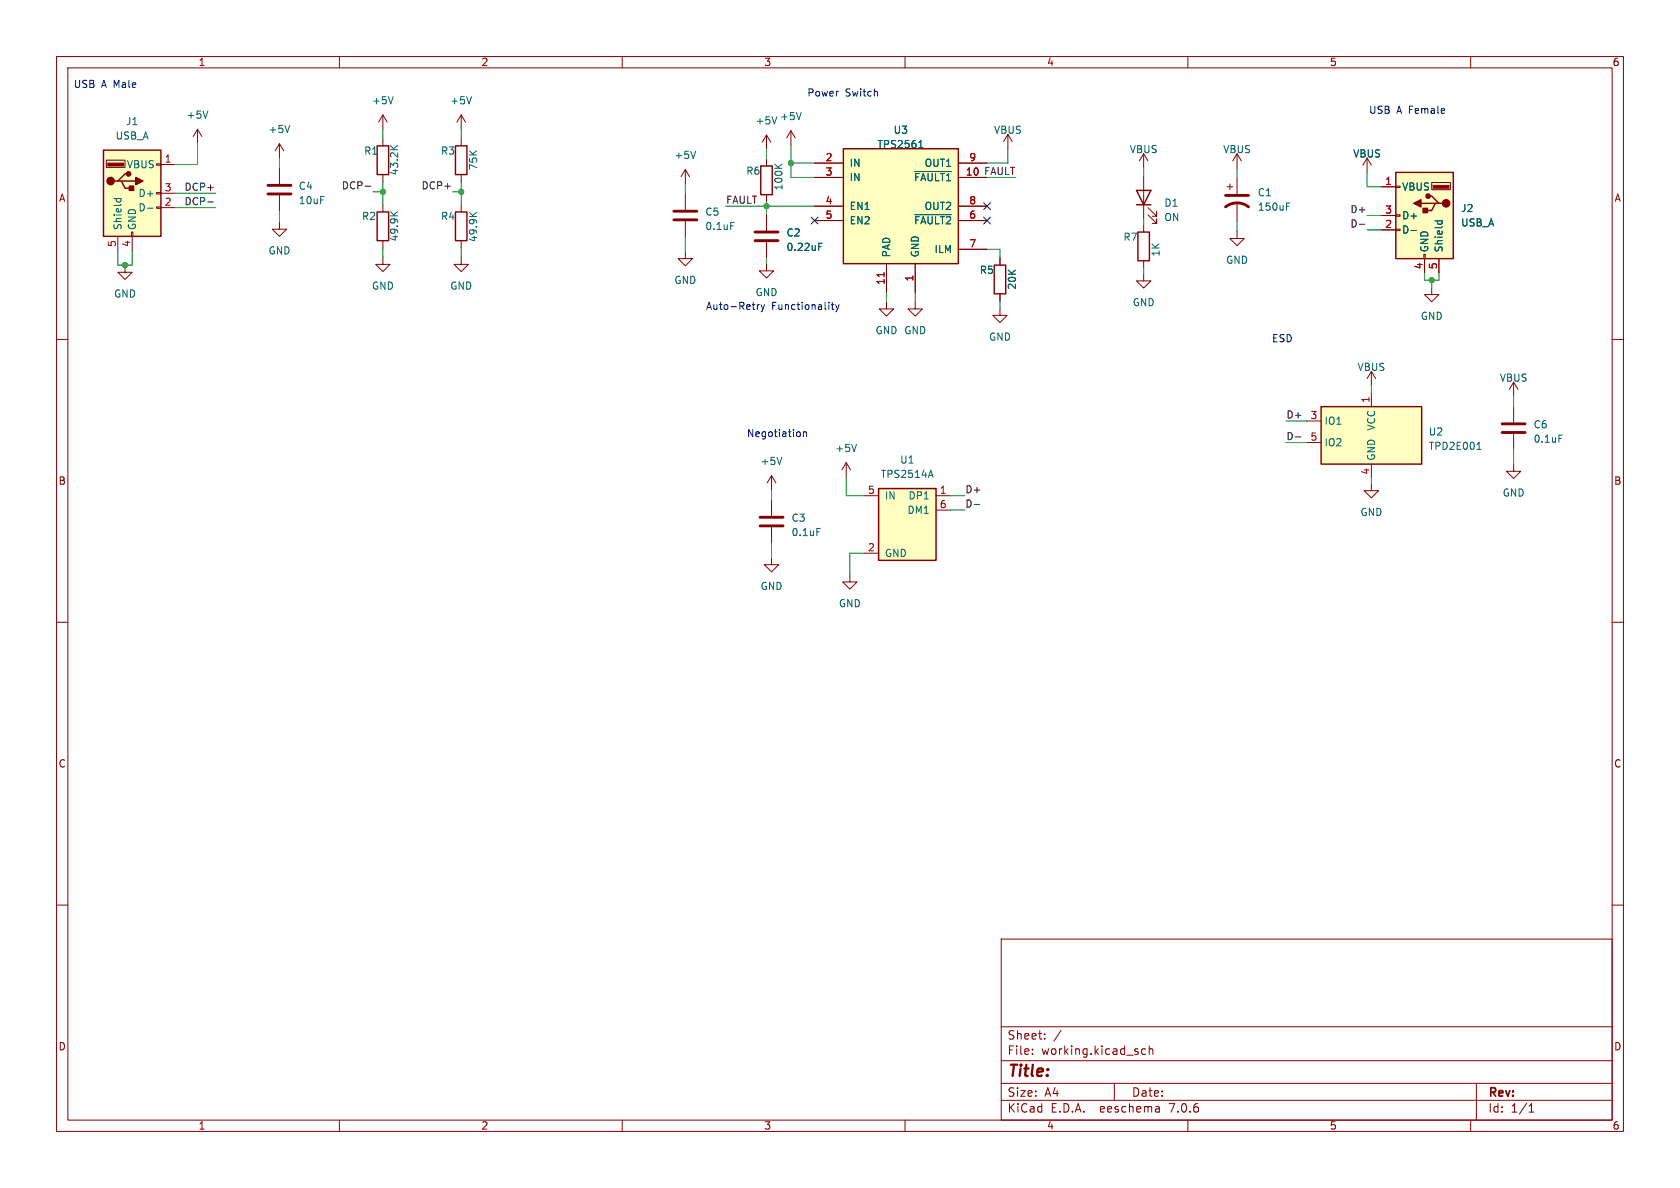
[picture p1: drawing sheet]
<svg xmlns="http://www.w3.org/2000/svg" width="297mm" height="210mm" viewBox="0 0 297 210" stroke-linecap="round" stroke-linejoin="round" font-family="sans-serif">
<g fill="none" stroke="#840000" stroke-width=".18">
<path d="M10 10h277v190h-277zM12 12h273v186h-273zM60 10v2M110 10v2M160 10v2M210 10v2M260 10v2M18.8 28.3h3.3v1.3h-3.3zM27.7 36.6h.7v.2h-.7zM27.7 34h.7v.3h-.7zM27.7 29h.7v.2h-.7zM28.4 29.1h2.6"/>
<path d="M28.4 36.7h2.6M28.4 34.2h2.6M34.9 22.9l-.7 1.2M34.9 22.9v2.5M34.9 22.9l.8 1.2M49.4 39.2v1.3h1.3l-1.3 1.3-1.3-1.3h1.3M49.4 25.4l-.8 1.3M49.4 25.4v2.5M49.4 29.7v2.8M49.4 34.5v2.8M49.4 25.4l.8 1.3M67.7 20.3v2.6"/>
<path d="M67.7 24.5v1.3M67.7 30.9v1.2M67.7 36.2v1.3M67.7 20.3l-.8 1.3M67.7 20.3l.8 1.3M81.5 20.3l-.7 1.3M81.5 20.3v2.6M81.5 24.5v1.3M81.5 30.9v1.2M81.5 36.2v1.3M81.5 20.3l.8 1.3M121.2 30v2.5"/>
<path d="M121.2 34.3v2.8M121.2 39.1v2.8M121.2 30l-.8 1.2M121.2 30l.7 1.2M135.5 23.9v2.5M135.5 28.1v1.2M135.5 34.4v1.3M135.5 38v2.8M135.5 23.9l-.8 1.2M135.5 23.9l.8 1.2M139.8 23.1l-.7 1.3M139.8 23.1v2.6"/>
<path d="M139.8 23.1l.8 1.3M144 31.4h5.1M144 28.8h5.1M144 36.4h5.1M144 39h5.1M169.4 31.4h5.1M169.4 28.8h5.1M169.4 36.4h5.1M169.4 39h5.1M178.2 23.7l-.8 1.3M178.2 23.7v2.6M178.2 23.7l.7 1.3"/>
<path d="M202.2 27.2v2.5M202.2 31.1v7.6M202.2 39.8v1.2M202.2 27.2l-.8 1.2M202.2 27.2l.7 1.2M202.9 38l1.6 1.5v-.8v.8h-.8M202.9 36.7l1.6 1.5v-.7v.7h-.8M216.9 33h1M217.4 32.5v1M218.7 27.2v2.5M218.7 31.5v2.8M218.7 35.8v3.3"/>
<path d="M218.7 27.2l-.8 1.2M218.7 27.2l.8 1.2M241.7 27.9l-.8 1.3M241.7 27.9v2.6M241.7 27.9l.7 1.3M244.2 33h2.6M244.2 38.1h2.6M246.8 38h.7v.2h-.7zM246.8 32.9h.7v.2h-.7zM253.1 32.3h3.3v1.2h-3.3zM10 60h2M20.8 41.8v2.5"/>
<path d="M22.1 46.9v1.2h1.3l-1.3 1.3-1.3-1.3h1.3M23.2 41h.3v.8h-.3zM23.4 41.8v2.5M67.7 45.5v1.2h1.3l-1.3 1.3-1.3-1.3h1.3M67.7 42.5v1.3M81.5 45.5v1.2h1.3l-1.3 1.3-1.2-1.3h1.2M81.5 42.5v1.3M121.2 44.5v1.2h1.2l-1.2 1.3-1.3-1.3h1.3M135.5 46.6v1.3h1.3l-1.3 1.2-1.3-1.2h1.3M135.5 42.8v2.8M156.7 53.3v1.3h1.3l-1.3 1.3-1.3-1.3h1.3M156.7 46.6v5.1"/>
<path d="M161.8 53.3v1.3h1.3l-1.3 1.3-1.3-1.3h1.3M161.8 46.6v5.1M169.4 44.1h5.1M176.8 54.5v1.3h1.3l-1.3 1.2-1.3-1.2h1.3M176.8 45.6v1.3M176.8 51.9v1.3M202.2 48.4v1.3h1.3l-1.3 1.2-1.3-1.2h1.3M202.2 46.1v1.3M218.7 40.9v1.3h1.3l-1.3 1.2-1.3-1.2h1.3M244.2 40.6h2.6M246.8 40.5h.7v.3h-.7zM251.7 45h.3v.7h-.3z"/>
<path d="M251.8 45.7v2.6M253.1 50.8v1.3h1.3l-1.3 1.2-1.3-1.2h1.3M254.4 45.7v2.6M285 60h2M231 74.4h2.6M231 78.2h2.6M242.4 65.7l-.7 1.2M242.4 65.7v2.5M242.4 69.3v2.6M242.4 65.7l.8 1.2M267.6 67.6v2.5M267.6 71.9v2.8"/>
<path d="M267.6 76.7v2.8M267.6 67.6l-.8 1.2M267.6 67.6l.8 1.2M136.4 98.6v1.2h1.3l-1.3 1.3-1.3-1.3h1.3M136.4 84.1v2.5M136.4 88.4v2.8M136.4 93.2v2.8M136.4 84.1l-.8 1.2M136.4 84.1l.8 1.2M149.6 81.8l-.8 1.3M149.6 81.8v2.5M149.6 81.8l.8 1.3"/>
<path d="M152.8 87.6h2.5M152.8 97.8h2.5M165.5 87.6h2.5M165.5 90.2h2.5M242.4 85.5v1.2h1.3l-1.3 1.3-1.2-1.3h1.2M242.4 82v2.6M267.6 82v1.3h1.3l-1.3 1.3-1.3-1.3h1.3M10 110h2M150.2 101.6v1.3h1.3l-1.3 1.2-1.2-1.2h1.2M285 110h2M10 160h2M285 160h2"/>
<path d="M177 166h108v32h-108zM60 198v2M110 198v2M160 198v2M177 194.5h108M177 191.5h108M177 187.5h108M177 181.5h108M182.5 186.3v.1M182.5 185.5v.1M184.7 183.6v.1M184.7 182.8v.1"/>
<path d="M187.6 182.1l-1.3 2M197 191.5v3M202.5 185.5l-.4-.1-.3 .3v.4l.2 .2h.5M203.2 185.5l.2-.1 .3 .1 .1 .9M203.2 184.9v1.5M204.9 195.7l.1 .9M205 196.5l-.2 .1M205 196h-.2M210 198v2M260 198v2M261 191.5v6.5M270.3 196.6h.9"/>
<path d="M270.3 195.5l.4-.4v1.5"/>
</g>
<path d="M47.4 34.3h4M47.4 32.8h4M119.1 38.9h4.1M119.1 37.3h4.1M216.7 36.6a3.3 3.3 0 0 1 4 0M216.7 34.5h4M133.5 42.5h4M133.5 41h4M265.6 76.5h4M265.6 74.9h4M134.4 93h4M134.4 91.4h4" fill="none" stroke="#840000" stroke-width=".51"/>
<g fill="none" stroke="#006464" stroke-width=".18">
<path d="M36.7 19.6l-.4 1.3M69.5 17.1l-.4 1.3M83.3 17.1l-.4 1.3M141.6 19.9l-.4 1.3M20.1 35.1h1.3M20.6 35.1v.4M21.3 35.1l.1 .4M26.1 36.8h.9M51.2 22.2l-.4 1.2M69 25.7l.8 .8M69 37.4l.8 .8M70.3 25.7l-.7 .6"/>
<path d="M70.3 37.4l-.7 .6M83 37.6l.7 .7M84.3 37.6l-.8 .5M123 26.7l-.5 1.3M129.2 39.3h.6M137 29l.7 .7M137.3 20.6l-.4 1.3M138.2 29l-.7 .6M161.7 30.3h6.5M161.7 37.9h6.5M162.4 26.1h.8M162.6 25.1l.2-.3v1.3"/>
<path d="M227.4 36.5h.5M227.4 35.9h.6M253.7 39h1.3M254.2 39l-.1 .4M254.9 39l.1 .4M144.7 43.6h.5M144.7 43h.6M249.4 40.7h1M151.4 78.6l-.4 1.2M261.1 79.4h.7M261.4 78.4l.1-.2v1.2M275.6 76.9h.6"/>
<path d="M138.2 80.8l-.4 1.3M144.4 93.4h.6M164.2 84h.6M164.5 83.1l.5 1.3"/>
</g>
<g fill="none" stroke="#840000" stroke-width=".25">
<path d="M18.3 26.5h10.1v15.3h-10.1zM20.8 32h.7l.6 1.3h1.3M21.5 32h2.5M22.7 30.7h-.6l-1.3 1.3h-.6M66.7 25.8h2v5.1h-2zM66.7 37.5h2v5h-2zM80.5 25.8h2v5.1h-2zM80.5 37.5h2v5h-2zM134.5 29.3h2v5.1h-2zM149.1 26.3h20.3v20.3h-20.3zM200.9 33.7h2.6l-1.3 2.5zM200.9 36.2h2.6"/>
<path d="M246.8 30.5h10.1v15.2h-10.1zM251.2 35.9h2.5M252.5 34.7h.6l1.3 1.2h.6M254.4 35.9h-.7l-.6 1.3h-1.3M175.8 46.9h2v5h-2zM201.2 41h2v5.1h-2zM233.6 71.9h17.7v10.1h-17.7zM155.3 86.4h10.2v12.7h-10.2z"/>
</g>
<g fill="#ffffc2" stroke="#ffffc2" stroke-width=".18">
<path d="M149.1 26.3h20.3v20.3h-20.3z"/>
<path d="M18.3 26.5h10.1v15.3h-10.1z"/>
<path d="M155.3 86.4h10.2v12.7h-10.2z"/>
<path d="M246.8 30.5h10.1v15.2h-10.1z"/>
<path d="M233.6 71.9h17.7v10.1h-17.7z"/>
</g>
<path d="M156.3 48.2v.7" fill="none" stroke="#a90000" stroke-width=".18"/>
<g fill="#840000" stroke="#840000" stroke-width=".25">
<path d="M24 31.4l1.3 .6-1.3 .6z"/>
<path d="M22.9 32.9h.7v.8h-.7z"/>
<path d="M249.9 35.9l1.3-.6v1.3z"/>
<path d="M251.6 36.8h.7v.8h-.7z"/>
<circle cx="19.6" cy="32" r=".63"/>
<circle cx="22.7" cy="30.7" r=".38"/>
<circle cx="255.7" cy="35.9" r=".63"/>
<circle cx="252.5" cy="34.7" r=".38"/>
</g>
<g fill="#840000" stroke="#840000" stroke-width=".18">
<path d="M19 28.8h2.8v.5h-2.8z"/>
<path d="M253.4 32.8h2.8v.5h-2.8z"/>
</g>
<path d="M36.7 35.7h1M64.5 32.9h1M240.3 39.6h1M229 77.2h1M172.2 89.2h1" fill="none" stroke="#0f0f0f" stroke-width=".18"/>
<g fill="none" stroke="#0000c2" stroke-width=".18">
<path d="M133.9 53.9v.8M134.2 53.9l-.3 .2M134.6 53.9l.3 .8M134.9 54.7l-.3 .4M135.2 53.9l-.3 .8M146.9 53.9h.5M147.1 53.4v1.1l.3 .2M147.7 53.9l.3 .8M148 54.7l-.3 .4M148.3 53.9l-.3 .8M141.4 76.4l.1 .2-.1 .5M142 76.5l.2-.2 .3 .1 .1 .8"/>
<path d="M142 76.3v.9"/>
</g>
<g fill="none" stroke="#009600" stroke-width=".18">
<path d="M31 34.2h7.1M31 36.7h7.1M34.9 25.4v3.7h-3.9M49.4 27.9v1.8M49.4 37.3v1.9M65.9 33.9h1.8M67.7 22.9v1.6M67.7 32.1v4.1M80 33.9h1.5M81.5 22.9v1.6M81.5 32.1v4.1M121.2 32.5v1.8"/>
<path d="M128.3 36.4h15.7M135.5 26.4v1.7M135.5 35.7v2.3M139.8 28.8h4.2M139.8 25.7v5.7h4.2M174.5 31.4h5.1M178.2 26.3v2.5h-3.7M202.2 29.7v1.4M202.2 38.7v1.1M218.7 29.7v1.8M218.7 39.1v1.8M241.7 30.5v2.5h2.5"/>
<path d="M241.7 38.1h2.5M20.8 44.3v2.6h2.6v-2.6M67.7 43.8v1.7M81.5 43.8v1.7M121.2 41.9v2.6M135.5 45.6v1M156.7 51.7v1.6M161.8 51.7v1.6M174.5 44.1h2.3v1.5M176.8 53.2v1.3M202.2 47.4v1M241.7 40.6h2.5"/>
<path d="M251.8 48.3v1.2h2.6v-1.2M253.1 49.5v1.3M227.3 78.2h3.7M227.3 74.4h3.7M242.4 68.2v1.1M267.6 70.1v1.8M267.6 79.5v2.5M136.4 86.6v1.8M136.4 96v2.6M149.6 84.3v3.3h3.2M152.8 97.8h-2.6v3.8M168 90.2h2.6"/>
<path d="M168 87.6h2.6M242.4 84.6v.9"/>
</g>
<path d="M143.4 38.4l1.2 1.2M144.6 38.4l-1.2 1.2M173.9 35.8l1.2 1.3M173.9 38.4l1.2 1.2M175.1 35.8l-1.2 1.3M175.1 38.4l-1.2 1.2" fill="none" stroke="#000084" stroke-width=".18"/>
<g fill="#009600" stroke="#009600" stroke-width=".18">
<circle cx="139.8" cy="28.8" r=".46"/>
<circle cx="67.7" cy="33.9" r=".46"/>
<circle cx="22.1" cy="46.9" r=".46"/>
<circle cx="81.5" cy="33.9" r=".46"/>
<circle cx="253.1" cy="49.5" r=".46"/>
<circle cx="135.5" cy="36.4" r=".46"/>
</g>
<text font-size="2.8" fill="#840000" x="178" y="190.9">Title:</text>
<g font-size="2.1" fill="#840000">
<text x="178" y="184">Sheet:</text>
<text x="178" y="186.7">File:</text>
<text x="184.1" y="186.7">working.kicad_sch</text>
<text x="178" y="196.9">KiCad</text>
<text x="178" y="194.1">Size:</text>
<text x="184.7" y="194.1">A4</text>
<text x="185.7" y="196.9">E.D.A.</text>
<text x="194.6" y="196.9">eeschema</text>
<text x="200" y="194.1">Date:</text>
<text x="207" y="196.9">7.0.6</text>
<text x="263" y="194.3">Rev:</text>
<text x="263" y="196.9">Id:</text>
<text x="267.1" y="196.9">1/1</text>
</g>
<g font-size="1.8" fill="#840000">
<text x="35" y="11.9">1</text>
<text x="85" y="11.9">2</text>
<text x="135" y="11.9">3</text>
<text x="185" y="11.9">4</text>
<text x="235" y="11.9">5</text>
<text x="285" y="11.9">6</text>
<text x="10.3" y="35.9">A</text>
<text x="285.3" y="35.9">A</text>
<text x="10.3" y="85.9">B</text>
<text x="285.3" y="85.9">B</text>
<text x="10.3" y="135.9">C</text>
<text x="285.3" y="135.9">C</text>
<text x="10.3" y="185.9">D</text>
<text x="285.3" y="185.9">D</text>
<text x="35" y="199.9">1</text>
<text x="85" y="199.9">2</text>
<text x="135" y="199.9">3</text>
<text x="185" y="199.9">4</text>
<text x="235" y="199.9">5</text>
<text x="285" y="199.9">6</text>
</g>
<g font-size="1.8" fill="#0000c2">
<text x="13" y="15.6">USB</text>
<text x="17.9" y="15.6">A Male</text>
<text x="142.6" y="17.1">Power</text>
<text x="149.4" y="17.1">Switch</text>
<text x="241.9" y="20.2">USB</text>
<text x="246.9" y="20.2">A Female</text>
<text x="124.7" y="54.9">Auto-Retry</text>
<text x="136.4" y="54.9">Functionality</text>
<text x="224.8" y="60.6">ESD</text>
<text x="132" y="77.3">Negotiation</text>
</g>
<g font-size="1.8" fill="#006464">
<text x="22.2" y="22.3">J1</text>
<text x="32.9" y="21.2">+5V</text>
<text x="47.4" y="23.7">+5V</text>
<text x="65.7" y="18.6">+5V</text>
<text x="79.5" y="18.6">+5V</text>
<text x="133.5" y="22.2">+5V</text>
<text x="137.8" y="21.4">+5V</text>
<text x="157.9" y="23.9">U3</text>
<text x="175.6" y="23.9">VBUS</text>
<text x="20.3" y="24.9">USB_A</text>
<text x="22.3" y="29.9">VBUS</text>
<text x="64.3" y="27.5">R1</text>
<text x="77.9" y="27.5">R3</text>
<text x="119.1" y="28.3">+5V</text>
<text x="150.1" y="29.7">IN</text>
<text x="155" y="26.4">TPS2561</text>
<text x="163.4" y="29.7">OUT1</text>
<text x="199.6" y="27.3">VBUS</text>
<text x="216.1" y="27.3">VBUS</text>
<text x="239.1" y="28">VBUS</text>
<text x="24.4" y="35">D+</text>
<text x="52.7" y="33.8">C4</text>
<text x="70.6" y="31.1" transform="rotate(-90 70.6 31.1)">43.2K</text>
<text x="84.6" y="30.2" transform="rotate(-90 84.6 30.2)">75K</text>
<text x="131.8" y="31.1">R6</text>
<text x="138.5" y="33.8" transform="rotate(-90 138.5 33.8)">100K</text>
<text x="150.1" y="32.2">IN</text>
<text x="161.5" y="32.2">~{FAULT1}</text>
<text x="222.3" y="34.9">C1</text>
<text x="247.8" y="33.9">VBUS</text>
<text x="21.7" y="40.8" transform="rotate(-90 21.7 40.8)">Shield</text>
<text x="24.2" y="40.8" transform="rotate(-90 24.2 40.8)">GND</text>
<text x="24.4" y="37.6">D-</text>
<text x="52.7" y="36.3">10uF</text>
<text x="63.9" y="39.1">R2</text>
<text x="77.9" y="39.1">R4</text>
<text x="124.6" y="38.3">C5</text>
<text x="124.6" y="40.9">0.1uF</text>
<text x="150.1" y="37.3">EN1</text>
<text x="150.1" y="39.9">EN2</text>
<text x="161.5" y="39.9">~{FAULT2}</text>
<text x="163.4" y="37.3">OUT2</text>
<text x="205.7" y="36.7">D1</text>
<text x="205.7" y="39.3">ON</text>
<text x="222.3" y="37.4">150uF</text>
<text x="247.8" y="41.5">D-</text>
<text x="247.8" y="39">D+</text>
<text x="258.2" y="37.7">J2</text>
<text x="258.2" y="40.2">USB_A</text>
<text x="47.4" y="45.2">GND</text>
<text x="70.6" y="42.8" transform="rotate(-90 70.6 42.8)">49.9K</text>
<text x="84.6" y="42.9" transform="rotate(-90 84.6 42.9)">49.9K</text>
<text x="138.9" y="42">C2</text>
<text x="138.9" y="44.6">0.22uF</text>
<text x="157.6" y="45.6" transform="rotate(-90 157.6 45.6)">PAD</text>
<text x="162.7" y="45.6" transform="rotate(-90 162.7 45.6)">GND</text>
<text x="165.1" y="44.9">ILM</text>
<text x="198.5" y="42.8">R7</text>
<text x="205.2" y="45.5" transform="rotate(-90 205.2 45.5)">1K</text>
<text x="216.7" y="46.8">GND</text>
<text x="252.7" y="44.7" transform="rotate(-90 252.7 44.7)">GND</text>
<text x="255.2" y="44.7" transform="rotate(-90 255.2 44.7)">Shield</text>
<text x="20.1" y="52.8">GND</text>
<text x="65.7" y="51.4">GND</text>
<text x="79.5" y="51.4">GND</text>
<text x="119.1" y="50.4">GND</text>
<text x="133.5" y="52.6">GND</text>
<text x="173.1" y="48.6">R5</text>
<text x="179.8" y="51.3" transform="rotate(-90 179.8 51.3)">20K</text>
<text x="154.7" y="59.3">GND GND</text>
<text x="200.1" y="54.3">GND</text>
<text x="251.1" y="56.7">GND</text>
<text x="174.7" y="60.4">GND</text>
<text x="239.9" y="65.8">VBUS</text>
<text x="265" y="67.7">VBUS</text>
<text x="234.1" y="75.3">IO1</text>
<text x="243.3" y="76.2" transform="rotate(-90 243.3 76.2)">VCC</text>
<text x="252.5" y="77.2">U2</text>
<text x="271" y="75.9">C6</text>
<text x="134.4" y="82.4">+5V</text>
<text x="147.6" y="80.1">+5V</text>
<text x="159" y="82.1">U1</text>
<text x="234.1" y="79.1">IO2</text>
<text x="243.3" y="81.5" transform="rotate(-90 243.3 81.5)">GND</text>
<text x="252.5" y="79.7">TPD2E001</text>
<text x="271" y="78.5">0.1uF</text>
<text x="155.6" y="84.7">TPS2514A</text>
<text x="156.3" y="88.5">IN</text>
<text x="160.5" y="88.5">DP1</text>
<text x="265.6" y="88">GND</text>
<text x="139.8" y="92.4">C3</text>
<text x="139.8" y="95">0.1uF</text>
<text x="160.3" y="91">DM1</text>
<text x="240.4" y="91.4">GND</text>
<text x="156.3" y="98.7">GND</text>
<text x="134.4" y="104.5">GND</text>
<text x="148.2" y="107.5">GND</text>
</g>
<g font-size="1.8" fill="#a90000">
<text x="29" y="28.8">1</text>
<text x="145.9" y="28.6">2</text>
<text x="171.3" y="28.6">9</text>
<text x="29" y="33.9">3</text>
<text x="145.9" y="31.1">3</text>
<text x="170.6" y="31.1">10</text>
<text x="244.8" y="32.8">1</text>
<text x="29" y="36.4">2</text>
<text x="145.9" y="36.2">4</text>
<text x="145.9" y="38.7">5</text>
<text x="171.3" y="38.7">6</text>
<text x="171.3" y="36.2">8</text>
<text x="244.8" y="40.4">2</text>
<text x="244.8" y="37.8">3</text>
<text x="20.6" y="43.8" transform="rotate(-90 20.6 43.8)">5</text>
<text x="23.1" y="43.8" transform="rotate(-90 23.1 43.8)">4</text>
<text x="171.3" y="43.8">7</text>
<text x="251.6" y="47.7" transform="rotate(-90 251.6 47.7)">4</text>
<text x="254.1" y="47.7" transform="rotate(-90 254.1 47.7)">5</text>
<text x="156.5" y="50.5" transform="rotate(-90 156.5 50.5)">11</text>
<text x="161.5" y="49.9" transform="rotate(-90 161.5 49.9)">1</text>
<text x="242.2" y="71.3" transform="rotate(-90 242.2 71.3)">1</text>
<text x="231.6" y="74.2">3</text>
<text x="231.6" y="78">5</text>
<text x="153.3" y="87.4">5</text>
<text x="166" y="87.4">1</text>
<text x="166" y="89.9">6</text>
<text x="242.2" y="84" transform="rotate(-90 242.2 84)">4</text>
<text x="153.3" y="97.5">2</text>
</g>
<g font-size="1.8" fill="#0f0f0f">
<text x="32.5" y="33.8">DCP+</text>
<text x="60.3" y="33.6">DCP-</text>
<text x="74.4" y="33.6">DCP+</text>
<text x="173.9" y="31">FAULT</text>
<text x="32.5" y="36.4">DCP-</text>
<text x="128.3" y="36.1">FAULT</text>
<text x="238.6" y="37.8">D+</text>
<text x="238.6" y="40.3">D-</text>
<text x="227.3" y="74.1">D+</text>
<text x="227.3" y="77.9">D-</text>
<text x="170.6" y="89.8">D-</text>
<text x="170.6" y="87.3">D+</text>
</g>
</svg>
